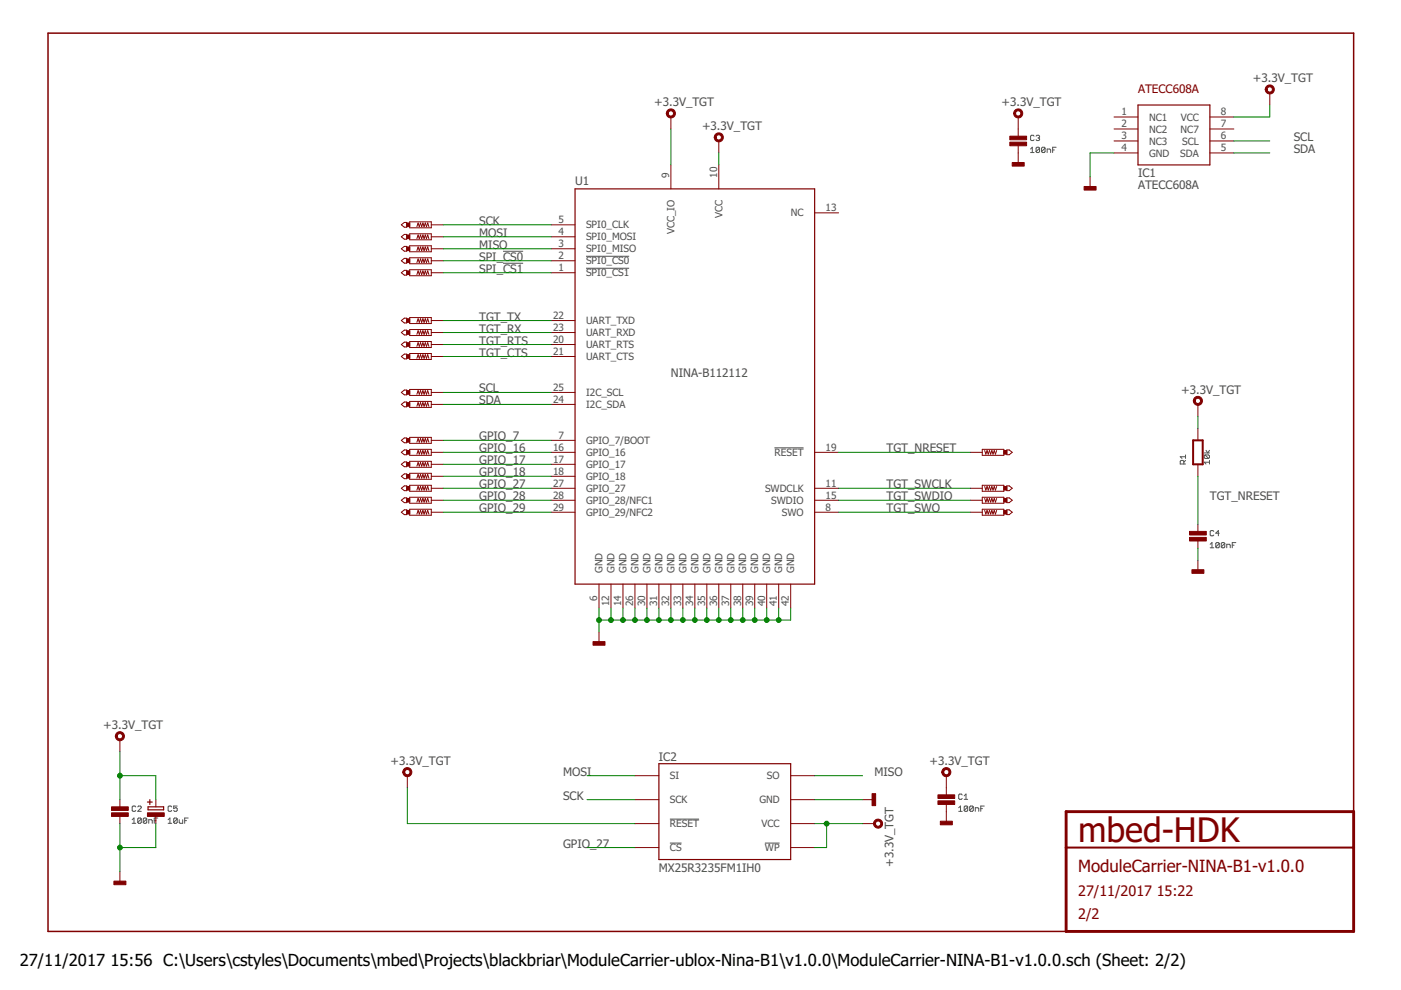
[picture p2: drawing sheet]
<svg xmlns="http://www.w3.org/2000/svg" width="297mm" height="210mm" viewBox="0 0 297 210" stroke-linecap="round" stroke-linejoin="round" font-family="sans-serif">
<g fill="none" stroke="#505050" stroke-width=".21">
<path d="M218.5 31.6l.4-.4v1.1M218.5 32.3h.7M219.2 28.9l-.1-.2h-.4l-.2 .2v.7l.2 .2 .5-.2M219.7 28.9l.2-.2h.3l.2 .2-.2 .4M220 29.3h.2M220.2 29.3l.2 .1-.2 .4-.5-.2M220.4 31.4v.8l-.2 .1h-.3l-.2-.1M220.4 31.4l-.2-.2h-.3l-.2 .2v.8M220.4 31.4l-.7 .8M221.6 31.4v.8l-.2 .1h-.4l-.2-.1M221.6 31.4l-.2-.2h-.4l-.2 .2v.8M221.6 31.4l-.8 .8"/>
<path d="M222 32.3v-.7h.6l.2 .2v.5M223.2 31.8h.3M223.9 31.2h-.7v1.1M106.7 53.3h4.2M106.7 55.8h4.2M124.2 56.9h9.2M124.2 54.3h9.2M164.2 95h6.2M251 98.4v-.6l-.2-.2h-.4l-.2 .2v.6h1.2M251.4 97.6l-.4 .4M251.4 96.8h-1.2l.4 .4M251.4 96.5v.7"/>
<path d="M255.3 96h1.1M255.5 96.5h.7l.2 .1v.4l-.2 .2M255.5 96.5l-.2 .1v.4l.2 .2h.7M255.5 96.5l.7 .7M255.7 95.5l.4 .5 .3-.5M256.4 98h-1.1l.4 .4M256.4 97.6v.8M256.6 115.4l.4-.4v1.1M256.6 116.1h.7M257.3 112.7l-.1-.2h-.4l-.2 .2v.7l.2 .2h.4l.1-.2M258.5 115.2v.8l-.2 .1-.5-.1M258.5 115.2l-.2-.2-.5 .2v.8"/>
<path d="M258.5 115.2l-.7 .8M258.5 113.1h-.7l.5-.6v1.1M259.7 115.2v.8l-.2 .1-.6-.1M259.7 115.2l-.2-.2-.6 .2v.8M259.7 115.2l-.8 .8M260.1 116.1v-.7h.6l.1 .2v.5M261.3 115.6h.3M262 115h-.7v1.1M28 173.8l.4-.4v1.2M28 174.6h.8M28.8 171.1l-.2-.2h-.4l-.2 .2v.7l.2 .2h.4l.2-.2M29.2 171.1l.2-.2h.4l.2 .2-.8 .9h.8"/>
<path d="M30 173.6v.8l-.2 .2h-.4l-.2-.2M30 173.6l-.2-.2h-.4l-.2 .2v.8M30 173.6l-.8 .8M31.1 173.6v.8l-.2 .2h-.3l-.2-.2M31.1 173.6l-.2-.2h-.3l-.2 .2v.8M31.1 173.6l-.7 .8M31.5 174.6v-.8h.6l.2 .2v.6M32.7 174h.4M33.5 173.4h-.8v1.2M35.6 174.6h.8M35.6 173.8l.4-.4v1.2M36.4 171.1l-.2-.2h-.4l-.2 .2v.7l.2 .2h.4l.2-.2"/>
<path d="M37.6 170.9h-.8v.5l.4-.1 .4 .1v.4l-.2 .2h-.4l-.2-.2M37.6 173.6v.8l-.2 .2h-.4l-.2-.2M37.6 173.6l-.2-.2h-.4l-.2 .2v.8M37.6 173.6l-.8 .8M38 173.8v.6l.2 .2h.5v-.8M39.2 174h.3M39.9 173.4h-.7v1.2M142 173.7h6.2M142 178.8h2.5M162.2 178.8h3.1M203.3 171.3l.3-.4v1.1M203.3 172h.7"/>
<path d="M204 168.6l-.2-.2h-.3l-.2 .2v.7l.2 .2h.3l.2-.2M204.4 169.5h.8M204.4 168.7l.4-.3v1.1M205.2 171.1v.7l-.2 .2h-.4l-.2-.2M205.2 171.1l-.2-.2h-.4l-.2 .2v.7M205.2 171.1l-.8 .7M206.4 171.1v.7l-.2 .2h-.4l-.2-.2M206.4 171.1l-.2-.2h-.4l-.2 .2v.7M206.4 171.1l-.8 .7M206.8 172v-.7h.5l.2 .1v.6M207.9 171.4h.4M208.7 170.9h-.8v1.1"/>
</g>
<path d="M287 172.1v-165.1h-276.8v190.5h215.8" fill="none" stroke="#800000" stroke-width=".32"/>
<path d="M226 172.1h61v25.4h-61z" fill="none" stroke="#800000" stroke-width=".61"/>
<path d="M253 93.4h2v5h-2zM226 179.7h61" fill="none" stroke="#800000" stroke-width=".42"/>
<path d="M241.3 22.3h15.2v12.7h-15.2zM121.9 40h50.8v83.8h-50.8zM31.3 170.1h1M31.4 171.1h3.3v.6h-3.3zM31.8 169.5v1.1M139.7 161.9h27.9v20.3h-27.9z" fill="none" stroke="#800000" stroke-width=".25"/>
<g fill="none" stroke="#800000" stroke-width=".21">
<path d="M269.2 19.7v2.6M142.2 24.8v2.5M142.2 35v5M152.4 29.9v2.5M152.4 35v5M215.9 24.8v4.1M215.9 30.9v4.1M231.1 37.5v2.5M236.2 24.8h5.1M236.2 32.4h5.1M236.2 29.9h5.1M236.2 27.3h5.1"/>
<path d="M256.5 24.8h5.1M256.5 32.4h5.1M256.5 29.9h5.1M256.5 27.3h5.1M85.1 47.7l.6-.5h.5v1h-.5zM85.1 50.2l.6-.5h.5v1h-.5zM85.1 52.7l.6-.5h.5v1.1h-.5zM85.1 55.3l.6-.5h.5v1h-.5zM85.1 57.8l.6-.5h.5v1h-.5zM86.9 47h4.5v1.3h-4.5zM86.9 49.6h4.5v1.2h-4.5zM86.9 52.1h4.5v1.3h-4.5z"/>
<path d="M86.9 54.7h4.5v1.2h-4.5zM86.9 57.2h4.5v1.3h-4.5zM88.4 48l.2-.7 .3 .7 .3-.7 .2 .7 .3-.7 .2 .7 .3-.7 .2 .7 .3-.7 .2 .7M88.4 50.6l.2-.8 .3 .8 .3-.8 .2 .8 .3-.8 .2 .8 .3-.8 .2 .8 .3-.8 .2 .8M88.4 53.1l.2-.7 .3 .7 .3-.7 .2 .7 .3-.7 .2 .7 .3-.7 .2 .7 .3-.7 .2 .7M88.4 55.7l.2-.8 .3 .8 .3-.8 .2 .8 .3-.8 .2 .8 .3-.8 .2 .8 .3-.8 .2 .8M88.4 58.2l.2-.8 .3 .8 .3-.8 .2 .8 .3-.8 .2 .8 .3-.8 .2 .8 .3-.8 .2 .8M91.4 57.8h2.6M91.4 55.3h2.6M91.4 52.7h2.6M91.4 50.2h2.6M91.4 47.7h2.6"/>
<path d="M116.8 57.8h5.1M116.8 55.3h5.1M116.8 52.7h5.1M116.8 50.2h5.1M116.8 47.7h5.1M172.7 45.1h5.1M85.1 68l.6-.5h.5v1h-.5zM85.1 70.5l.6-.5h.5v1h-.5zM85.1 73l.6-.5h.5v1.1h-.5zM85.1 75.6l.6-.5h.5v1h-.5zM86.9 67.3h4.5v1.3h-4.5zM86.9 69.9h4.5v1.2h-4.5z"/>
<path d="M86.9 72.4h4.5v1.3h-4.5zM86.9 75h4.5v1.2h-4.5zM88.4 68.3l.2-.7 .3 .7 .3-.7 .2 .7 .3-.7 .2 .7 .3-.7 .2 .7 .3-.7 .2 .7M88.4 70.9l.2-.8 .3 .8 .3-.8 .2 .8 .3-.8 .2 .8 .3-.8 .2 .8 .3-.8 .2 .8M88.4 73.4l.2-.7 .3 .7 .3-.7 .2 .7 .3-.7 .2 .7 .3-.7 .2 .7 .3-.7 .2 .7M88.4 76l.2-.8 .3 .8 .3-.8 .2 .8 .3-.8 .2 .8 .3-.8 .2 .8 .3-.8 .2 .8M91.4 73h2.6M91.4 75.6h2.6M91.4 68h2.6M91.4 70.5h2.6M116.8 73h5.1M116.8 75.6h5.1"/>
<path d="M116.8 68h5.1M116.8 70.5h5.1M85.1 83.2l.6-.5h.5v1h-.5zM85.1 85.7l.6-.5h.5v1.1h-.5zM85.1 93.4l.6-.5h.5v1h-.5zM85.1 95.9l.6-.5h.5v1h-.5zM85.1 98.4l.6-.5h.5v1.1h-.5zM86.9 82.6h4.5v1.2h-4.5zM86.9 85.1h4.5v1.3h-4.5zM86.9 92.7h4.5v1.3h-4.5zM86.9 95.3h4.5v1.2h-4.5zM86.9 97.8h4.5v1.3h-4.5z"/>
<path d="M88.4 83.6l.2-.8 .3 .8 .3-.8 .2 .8 .3-.8 .2 .8 .3-.8 .2 .8 .3-.8 .2 .8M88.4 86.1l.2-.7 .3 .7 .3-.7 .2 .7 .3-.7 .2 .7 .3-.7 .2 .7 .3-.7 .2 .7M88.4 93.7l.2-.7 .3 .7 .3-.7 .2 .7 .3-.7 .2 .7 .3-.7 .2 .7 .3-.7 .2 .7M88.4 96.3l.2-.8 .3 .8 .3-.8 .2 .8 .3-.8 .2 .8 .3-.8 .2 .8 .3-.8 .2 .8M88.4 98.8l.2-.7 .3 .7 .3-.7 .2 .7 .3-.7 .2 .7 .3-.7 .2 .7 .3-.7 .2 .7M91.4 93.4h2.6M91.4 95.9h2.6M91.4 98.4h2.6M91.4 85.7h2.6M91.4 83.2h2.6M116.8 93.4h5.1M116.8 95.9h5.1"/>
<path d="M116.8 98.4h5.1M116.8 85.7h5.1M116.8 83.2h5.1M172.7 95.9h5.1M205.7 95.9h2.6M208.3 95.3h4.5v1.2h-4.5zM208.8 95.5l.2 .8 .3-.8 .2 .8 .3-.8 .2 .8 .3-.8 .2 .8 .3-.8 .3 .8 .2-.8M213.5 95.4h.5l.6 .5-.6 .5h-.5zM254 85.7v2.6M254 90.8v2.6M254 98.4v2.6M85.1 101l.6-.5h.5v1h-.5z"/>
<path d="M85.1 103.5l.6-.5h.5v1h-.5zM85.1 106.1l.6-.5h.5v1h-.5zM85.1 108.6l.6-.5h.5v1h-.5zM86.9 100.4h4.5v1.2h-4.5zM86.9 102.9h4.5v1.3h-4.5zM86.9 105.4h4.5v1.3h-4.5zM86.9 108h4.5v1.2h-4.5zM88.4 101.4l.2-.8 .3 .8 .3-.8 .2 .8 .3-.8 .2 .8 .3-.8 .2 .8 .3-.8 .2 .8M88.4 103.9l.2-.8 .3 .8 .3-.8 .2 .8 .3-.8 .2 .8 .3-.8 .2 .8 .3-.8 .2 .8M88.4 106.4l.2-.7 .3 .7 .3-.7 .2 .7 .3-.7 .2 .7 .3-.7 .2 .7 .3-.7 .2 .7M88.4 109l.2-.8 .3 .8 .3-.8 .2 .8 .3-.8 .2 .8 .3-.8 .2 .8 .3-.8 .2 .8M91.4 108.6h2.6"/>
<path d="M91.4 103.5h2.6M91.4 106.1h2.6M91.4 101h2.6M116.8 108.6h5.1M116.8 103.5h5.1M116.8 106.1h5.1M116.8 101h5.1M172.7 108.6h5.1M172.7 103.5h5.1M172.7 106.1h5.1M205.7 108.6h2.6M205.7 103.5h2.6"/>
<path d="M205.7 106.1h2.6M208.3 102.9h4.5v1.3h-4.5zM208.3 105.4h4.5v1.3h-4.5zM208.3 108h4.5v1.2h-4.5zM208.8 103.1l.2 .8 .3-.8 .2 .8 .3-.8 .2 .8 .3-.8 .2 .8 .3-.8 .3 .8 .2-.8M208.8 105.7l.2 .7 .3-.7 .2 .7 .3-.7 .2 .7 .3-.7 .2 .7 .3-.7 .3 .7 .2-.7M208.8 108.2l.2 .8 .3-.8 .2 .8 .3-.8 .2 .8 .3-.8 .2 .8 .3-.8 .3 .8 .2-.8M213.5 103h.5l.6 .5-.6 .5h-.5zM213.5 105.6h.5l.6 .5-.6 .5h-.5zM213.5 108.1h.5l.6 .5-.6 .5h-.5zM254 111.1v1.6M254 114.7v1.5"/>
<path d="M254 118.8v2.5M127 123.8v5.1M127 134v2.5M129.5 123.8v5.1M132.1 123.8v5.1M134.6 123.8v5.1M137.2 123.8v5.1M139.7 123.8v5.1M142.2 123.8v5.1M144.8 123.8v5.1M147.3 123.8v5.1M149.9 123.8v5.1"/>
<path d="M152.4 123.8v5.1M154.9 123.8v5.1M157.5 123.8v5.1M160 123.8v5.1M162.6 123.8v5.1M165.1 123.8v5.1M167.6 123.8v5.1M25.4 156.8v2.6M25.4 169.5v1.6M25.4 173.1v1.5M33 169.5v1.6M33 173.1v1.5"/>
<path d="M86.4 164.5v2.5M134.6 164.5h5.1M134.6 169.5h5.1M134.6 174.6h5.1M134.6 179.7h5.1M167.6 164.5h5.1M167.6 169.5h5.1M167.6 174.6h5.1M167.6 179.7h5.1M182.9 169.5h2.5M182.9 174.6h2.5M200.6 164.5v4"/>
<path d="M200.6 170.6v4M25.4 184.8v2.5"/>
</g>
<g fill="#800000" stroke="#800000" stroke-width=".21">
<path d="M125.7 136h2.6v.8h-2.6z"/>
<path d="M184.9 168.3h.8v2.5h-.8z"/>
<path d="M198.9 168.5h3.5v.8h-3.5z"/>
<path d="M198.9 169.8h3.5v.8h-3.5z"/>
<path d="M23.6 171.1h3.6v.7h-3.6z"/>
<path d="M23.6 172.3h3.6v.8h-3.6z"/>
<path d="M31.3 172.3h3.5v.8h-3.5z"/>
<path d="M24.2 186.8h2.5v.8h-2.5z"/>
<path d="M199.4 174.1h2.5v.8h-2.5z"/>
<path d="M229.8 39.5h2.6v.8h-2.6z"/>
<path d="M214.1 28.9h3.6v.7h-3.6z"/>
<path d="M214.1 30.1h3.6v.8h-3.6z"/>
<path d="M214.6 34.5h2.5v.7h-2.5z"/>
<path d="M86.2 47.3h.7v.7h-.7z"/>
<path d="M86.2 49.8h.7v.8h-.7z"/>
<path d="M86.2 52.4h.7v.7h-.7z"/>
<path d="M86.2 54.9h.7v.8h-.7z"/>
<path d="M86.2 57.4h.7v.8h-.7z"/>
<path d="M86.2 67.6h.7v.7h-.7z"/>
<path d="M86.2 70.1h.7v.8h-.7z"/>
<path d="M86.2 72.7h.7v.7h-.7z"/>
<path d="M86.2 75.2h.7v.8h-.7z"/>
<path d="M86.2 82.8h.7v.8h-.7z"/>
<path d="M86.2 85.4h.7v.7h-.7z"/>
<path d="M86.2 93h.7v.7h-.7z"/>
<path d="M86.2 95.5h.7v.8h-.7z"/>
<path d="M86.2 98.1h.7v.7h-.7z"/>
<path d="M86.2 100.6h.7v.8h-.7z"/>
<path d="M86.2 103.1h.7v.8h-.7z"/>
<path d="M86.2 105.7h.7v.7h-.7z"/>
<path d="M86.2 108.2h.7v.8h-.7z"/>
<path d="M212.8 95.5h.7v.8h-.7z"/>
<path d="M212.8 103.1h.7v.8h-.7z"/>
<path d="M212.8 105.7h.7v.7h-.7z"/>
<path d="M212.8 108.2h.7v.8h-.7z"/>
<path d="M252.2 112.7h3.6v.7h-3.6z"/>
<path d="M252.2 113.9h3.6v.8h-3.6z"/>
<path d="M252.7 120.8h2.5v.8h-2.5z"/>
</g>
<g fill="#800000" stroke="#800000" stroke-width=".21">
<path d="M185.4 174a.96 .96 0 0 1 1.6 .1 .96 .96 0 0 1-.6 1.5 .96 .96 0 0 1-1.2-1h.4a.56 .56 0 0 1 .8-.5 .56 .56 0 0 1 .2 .9 .56 .56 0 0 1-.9-.2l-.1-.2h-.4z" fill-rule="evenodd"/>
<path d="M85.6 163.1a.96 .96 0 0 1 1.5 0 .96 .96 0 0 1-.4 1.5 .96 .96 0 0 1-1.3-.9h.4a.56 .56 0 0 1 .8-.5 .56 .56 0 0 1 .1 1 .56 .56 0 0 1-.9-.3v-.2h-.4z" fill-rule="evenodd"/>
<path d="M24.7 155.5a.97 .97 0 0 1 1.5 .1 .97 .97 0 0 1-.5 1.4 .97 .97 0 0 1-1.3-.9h.4a.56 .56 0 0 1 .8-.6 .56 .56 0 0 1 .2 .9 .56 .56 0 0 1-.9-.1l-.1-.2h-.4z" fill-rule="evenodd"/>
<path d="M199.9 163.1a.96 .96 0 0 1 1.5 0 .96 .96 0 0 1-.4 1.5 .96 .96 0 0 1-1.3-.9h.4a.56 .56 0 0 1 .8-.5 .56 .56 0 0 1 .1 1 .56 .56 0 0 1-.9-.3v-.2h-.4z" fill-rule="evenodd"/>
<path d="M268.5 18.4a.97 .97 0 0 1 1.5 0 .97 .97 0 0 1-.5 1.5 .97 .97 0 0 1-1.3-.9h.4a.56 .56 0 0 1 .8-.6 .56 .56 0 0 1 .2 .9 .56 .56 0 0 1-.9-.1l-.1-.2h-.4z" fill-rule="evenodd"/>
<path d="M215.1 23.5a.96 .96 0 0 1 1.6 0 .96 .96 0 0 1-.5 1.4 .96 .96 0 0 1-1.3-.9h.4a.56 .56 0 0 1 .8-.4 .56 .56 0 0 1 .1 .9 .56 .56 0 0 1-.9-.3v-.2h-.4z" fill-rule="evenodd"/>
<path d="M151.6 28.5a.97 .97 0 0 1 1.6 .1 .97 .97 0 0 1-.5 1.5 .97 .97 0 0 1-1.3-1h.4a.56 .56 0 0 1 .8-.5 .56 .56 0 0 1 .2 .9 .56 .56 0 0 1-.9-.2l-.1-.2h-.4z" fill-rule="evenodd"/>
<path d="M141.5 23.5a.97 .97 0 0 1 1.5 0 .97 .97 0 0 1-.5 1.5 .97 .97 0 0 1-1.2-1h.4a.56 .56 0 0 1 .7-.5 .56 .56 0 0 1 .2 .9 .56 .56 0 0 1-.9-.2v-.2h-.4z" fill-rule="evenodd"/>
<path d="M253.2 84.4a.97 .97 0 0 1 1.6 .1 .97 .97 0 0 1-.5 1.4 .97 .97 0 0 1-1.3-.9h.4a.56 .56 0 0 1 .8-.6 .56 .56 0 0 1 .2 1 .56 .56 0 0 1-1-.2v-.2h-.4z" fill-rule="evenodd"/>
</g>
<g fill="none" stroke="#008000" stroke-width=".21">
<path d="M142.2 27.3v7.7M152.4 32.4v2.6M236.2 32.4h-5.1v5.1M261.6 32.4h7.6M261.6 29.9h7.6M269.2 22.3v2.5h-7.6M94 47.7h22.8M94 50.2h22.8M94 52.7h22.8M94 55.3h22.8M94 57.8h22.8M94 70.5h22.8"/>
<path d="M94 68h22.8M94 73h22.8M94 75.6h22.8M94 95.9h22.8M94 83.2h22.8M94 85.7h22.8M94 93.4h22.8M94 98.4h22.8M177.8 95.9h27.9M254 88.3v2.5M94 106.1h22.8M94 103.5h22.8"/>
<path d="M94 108.6h22.8M94 101h22.8M177.8 106.1h27.9M177.8 103.5h27.9M177.8 108.6h27.9M254 101v10.1M254 116.2v2.6M127 128.9v5.1M129.5 128.9v2.6M132.1 128.9v2.6M134.6 128.9v2.6M137.2 128.9v2.6"/>
<path d="M139.7 128.9v2.6M142.2 128.9v2.6M144.8 128.9v2.6M147.3 128.9v2.6M149.9 128.9v2.6M152.4 128.9v2.6M154.9 128.9v2.6M157.5 128.9v2.6M160 128.9v2.6M162.6 128.9v2.6M165.1 128.9v2.6M167.6 128.9v2.6h-40.6"/>
<path d="M25.4 159.4v10.1M25.4 174.6v10.2M25.4 164.5h7.6v5M33 174.6v5.1h-7.6M86.4 167v7.6h48.2M124.5 179.7h10.1M124.5 164.5h10.1M124.5 169.5h10.1M172.7 174.6h10.2M172.7 164.5h10.2M172.7 169.5h10.2M175.3 174.6v5.1h-2.6"/>
</g>
<g fill="#008000" stroke="#008000" stroke-width=".21">
<circle cx="175.3" cy="174.6" r=".51"/>
<circle cx="25.4" cy="164.5" r=".51"/>
<circle cx="25.4" cy="179.7" r=".51"/>
<circle cx="165.1" cy="131.5" r=".51"/>
<circle cx="162.6" cy="131.5" r=".51"/>
<circle cx="160" cy="131.5" r=".51"/>
<circle cx="157.5" cy="131.5" r=".51"/>
<circle cx="154.9" cy="131.5" r=".51"/>
<circle cx="152.4" cy="131.5" r=".51"/>
<circle cx="149.9" cy="131.5" r=".51"/>
<circle cx="147.3" cy="131.5" r=".51"/>
<circle cx="144.8" cy="131.5" r=".51"/>
<circle cx="142.2" cy="131.5" r=".51"/>
<circle cx="127" cy="131.5" r=".51"/>
<circle cx="129.5" cy="131.5" r=".51"/>
<circle cx="132.1" cy="131.5" r=".51"/>
<circle cx="134.6" cy="131.5" r=".51"/>
<circle cx="137.2" cy="131.5" r=".51"/>
<circle cx="139.7" cy="131.5" r=".51"/>
</g>
<text font-size="7.2" fill="#800000" x="228.6" y="178.4">mbed-HDK</text>
<text font-size="3.6" fill="#800000" x="228.6" y="184.8">ModuleCarrier-NINA-B1-v1.0.0</text>
<g font-size="3.5">
<text x="4.2" y="204.7">27/11/2017</text>
<text x="23.4" y="204.7">15:56 C:\Users\cstyles\Documents\mbed\Projects\blackbriar\ModuleCarrier-ublox-Nina-B1\v1.0.0\ModuleCarrier-NINA-B1-v1.0.0.sch (Sheet: 2/2)</text>
</g>
<g font-size="3.1" fill="#800000">
<text x="228.6" y="189.9">27/11/2017</text>
<text x="245.2" y="189.9">15:22</text>
<text x="228.6" y="194.9">2/2</text>
</g>
<g font-size="2.5" fill="#505050">
<text x="265.7" y="17.4">+3.3V_TGT</text>
<text x="138.7" y="22.5">+3.3V_TGT</text>
<text x="212.3" y="22.5">+3.3V_TGT</text>
<text x="148.8" y="27.6">+3.3V_TGT</text>
<text x="274.3" y="29.9">SCL</text>
<text x="274.3" y="32.4">SDA</text>
<text x="121.9" y="39.3">U1</text>
<text x="241.3" y="40">ATECC608A</text>
<text x="241.3" y="37.5">IC1</text>
<text x="101.6" y="47.7">SCK</text>
<text x="101.6" y="50.2">MOSI</text>
<text x="101.6" y="52.7">MISO</text>
<text x="101.6" y="55.3">SPI_CS0</text>
<text x="101.6" y="57.8">SPI_CS1</text>
<text x="101.6" y="70.5">TGT_RX</text>
<text x="101.6" y="68">TGT_TX</text>
<text x="101.6" y="73.1">TGT_RTS</text>
<text x="101.6" y="75.6">TGT_CTS</text>
<text x="101.6" y="83.2">SCL</text>
<text x="142.2" y="79.9">NINA-B112112</text>
<text x="250.4" y="83.5">+3.3V_TGT</text>
<text x="101.6" y="85.8">SDA</text>
<text x="101.6" y="93.4">GPIO_7</text>
<text x="101.6" y="95.9">GPIO_16</text>
<text x="187.9" y="95.9">TGT_NRESET</text>
<text x="101.6" y="98.4">GPIO_17</text>
<text x="101.6" y="101">GPIO_18</text>
<text x="101.6" y="103.5">GPIO_27</text>
<text x="101.6" y="106.1">GPIO_28</text>
<text x="187.9" y="106.1">TGT_SWDIO</text>
<text x="187.9" y="103.5">TGT_SWCLK</text>
<text x="256.5" y="106.1">TGT_NRESET</text>
<text x="101.6" y="108.6">GPIO_29</text>
<text x="187.9" y="108.6">TGT_SWO</text>
<text x="21.9" y="154.6">+3.3V_TGT</text>
<text x="139.7" y="161.4">IC2</text>
<text x="82.8" y="162.2">+3.3V_TGT</text>
<text x="119.4" y="164.5">MOSI</text>
<text x="185.4" y="164.5">MISO</text>
<text x="197.1" y="162.2">+3.3V_TGT</text>
<text x="119.4" y="169.6">SCK</text>
<text x="119.4" y="179.7">GPIO_27</text>
<text x="139.7" y="184.8">MX25R3235FM1IH0</text>
<text x="189.5" y="183.8" transform="rotate(-90 189.5 183.8)">+3.3V_TGT</text>
</g>
<text font-size="2.5" fill="#800000" x="241.3" y="19.7">ATECC608A</text>
<g font-size="2.1" fill="#505050">
<text x="237.8" y="24.5">1</text>
<text x="237.8" y="27">2</text>
<text x="237.8" y="29.5">3</text>
<text x="243.6" y="25.6">NC1</text>
<text x="243.6" y="28.1">NC2</text>
<text x="250.3" y="28.1">NC7</text>
<text x="250.3" y="25.6">VCC</text>
<text x="258.9" y="24.5">8</text>
<text x="258.9" y="29.5">6</text>
<text x="258.9" y="27">7</text>
<text x="237.8" y="32.1">4</text>
<text x="243.6" y="33.2">GND</text>
<text x="243.6" y="30.6">NC3</text>
<text x="250.2" y="33.2">SDA</text>
<text x="250.6" y="30.6">SCL</text>
<text x="258.9" y="32.1">5</text>
<text x="141.9" y="37.7" transform="rotate(-90 141.9 37.7)">9</text>
<text x="152" y="37.7" transform="rotate(-90 152 37.7)">10</text>
<text x="118.4" y="47.3">5</text>
<text x="153.2" y="46.2" transform="rotate(-90 153.2 46.2)">VCC</text>
<text x="167.7" y="45.9">NC</text>
<text x="175" y="44.8">13</text>
<text x="118.4" y="52.4">3</text>
<text x="118.4" y="49.8">4</text>
<text x="124.3" y="53.5">SPI0_MISO</text>
<text x="124.3" y="51">SPI0_MOSI</text>
<text x="124.3" y="48.4">SPI0_CLK</text>
<text x="143" y="49.7" transform="rotate(-90 143 49.7)">VCC_IO</text>
<text x="118.4" y="57.5">1</text>
<text x="118.4" y="54.9">2</text>
<text x="124.3" y="58.6">SPI0_CS1</text>
<text x="124.3" y="56">SPI0_CS0</text>
<text x="117.3" y="67.6">22</text>
<text x="117.3" y="70.2">23</text>
<text x="124.3" y="68.7">UART_TXD</text>
<text x="124.3" y="71.3">UART_RXD</text>
<text x="117.3" y="72.7">20</text>
<text x="117.3" y="75.2">21</text>
<text x="124.3" y="73.8">UART_RTS</text>
<text x="124.3" y="76.4">UART_CTS</text>
<text x="117.3" y="82.9">25</text>
<text x="124.3" y="84">I2C_SCL</text>
<text x="117.3" y="85.4">24</text>
<text x="124.3" y="86.5">I2C_SDA</text>
<text x="117.3" y="95.6">16</text>
<text x="118.4" y="93">7</text>
<text x="124.3" y="94.1">GPIO_7/BOOT</text>
<text x="175" y="95.6">19</text>
<text x="117.3" y="98.1">17</text>
<text x="117.3" y="100.6">18</text>
<text x="124.3" y="96.7">GPIO_16</text>
<text x="124.3" y="99.2">GPIO_17</text>
<text x="124.3" y="101.8">GPIO_18</text>
<text x="164.2" y="96.7">RESET</text>
<text x="117.3" y="103.2">27</text>
<text x="117.3" y="105.7">28</text>
<text x="124.3" y="104.3">GPIO_27</text>
<text x="124.3" y="106.8">GPIO_28/NFC1</text>
<text x="162.2" y="104.3">SWDCLK</text>
<text x="163.5" y="106.8">SWDIO</text>
<text x="175" y="103.2">11</text>
<text x="175" y="105.7">15</text>
<text x="117.3" y="108.3">29</text>
<text x="124.3" y="109.4">GPIO_29/NFC2</text>
<text x="165.8" y="109.4">SWO</text>
<text x="175" y="108.3">8</text>
<text x="127.8" y="121.5" transform="rotate(-90 127.8 121.5)">GND</text>
<text x="130.3" y="121.5" transform="rotate(-90 130.3 121.5)">GND</text>
<text x="132.8" y="121.5" transform="rotate(-90 132.8 121.5)">GND</text>
<text x="135.4" y="121.5" transform="rotate(-90 135.4 121.5)">GND</text>
<text x="137.9" y="121.5" transform="rotate(-90 137.9 121.5)">GND</text>
<text x="140.5" y="121.5" transform="rotate(-90 140.5 121.5)">GND</text>
<text x="143" y="121.5" transform="rotate(-90 143 121.5)">GND</text>
<text x="145.5" y="121.5" transform="rotate(-90 145.5 121.5)">GND</text>
<text x="148.1" y="121.5" transform="rotate(-90 148.1 121.5)">GND</text>
<text x="150.6" y="121.5" transform="rotate(-90 150.6 121.5)">GND</text>
<text x="153.2" y="121.5" transform="rotate(-90 153.2 121.5)">GND</text>
<text x="155.7" y="121.5" transform="rotate(-90 155.7 121.5)">GND</text>
<text x="158.2" y="121.5" transform="rotate(-90 158.2 121.5)">GND</text>
<text x="160.8" y="121.5" transform="rotate(-90 160.8 121.5)">GND</text>
<text x="163.3" y="121.5" transform="rotate(-90 163.3 121.5)">GND</text>
<text x="165.9" y="121.5" transform="rotate(-90 165.9 121.5)">GND</text>
<text x="168.4" y="121.5" transform="rotate(-90 168.4 121.5)">GND</text>
<text x="126.6" y="127.3" transform="rotate(-90 126.6 127.3)">6</text>
<text x="129.2" y="128.5" transform="rotate(-90 129.2 128.5)">12</text>
<text x="131.7" y="128.5" transform="rotate(-90 131.7 128.5)">14</text>
<text x="134.3" y="128.5" transform="rotate(-90 134.3 128.5)">26</text>
<text x="136.8" y="128.5" transform="rotate(-90 136.8 128.5)">30</text>
<text x="139.3" y="128.5" transform="rotate(-90 139.3 128.5)">31</text>
<text x="141.9" y="128.5" transform="rotate(-90 141.9 128.5)">32</text>
<text x="144.4" y="128.5" transform="rotate(-90 144.4 128.5)">33</text>
<text x="147" y="128.5" transform="rotate(-90 147 128.5)">34</text>
<text x="149.5" y="128.5" transform="rotate(-90 149.5 128.5)">35</text>
<text x="152" y="128.5" transform="rotate(-90 152 128.5)">36</text>
<text x="154.6" y="128.5" transform="rotate(-90 154.6 128.5)">37</text>
<text x="157.1" y="128.5" transform="rotate(-90 157.1 128.5)">38</text>
<text x="159.7" y="128.5" transform="rotate(-90 159.7 128.5)">39</text>
<text x="162.2" y="128.5" transform="rotate(-90 162.2 128.5)">40</text>
<text x="164.7" y="128.5" transform="rotate(-90 164.7 128.5)">41</text>
<text x="167.3" y="128.5" transform="rotate(-90 167.3 128.5)">42</text>
<text x="142" y="165.2">SI</text>
<text x="162.6" y="165.2">SO</text>
<text x="142" y="170.3">SCK</text>
<text x="161" y="170.3">GND</text>
<text x="142" y="175.4">RESET</text>
<text x="161.4" y="175.4">VCC</text>
<text x="142" y="180.5">CS</text>
<text x="162.2" y="180.5">WP</text>
</g>
</svg>
